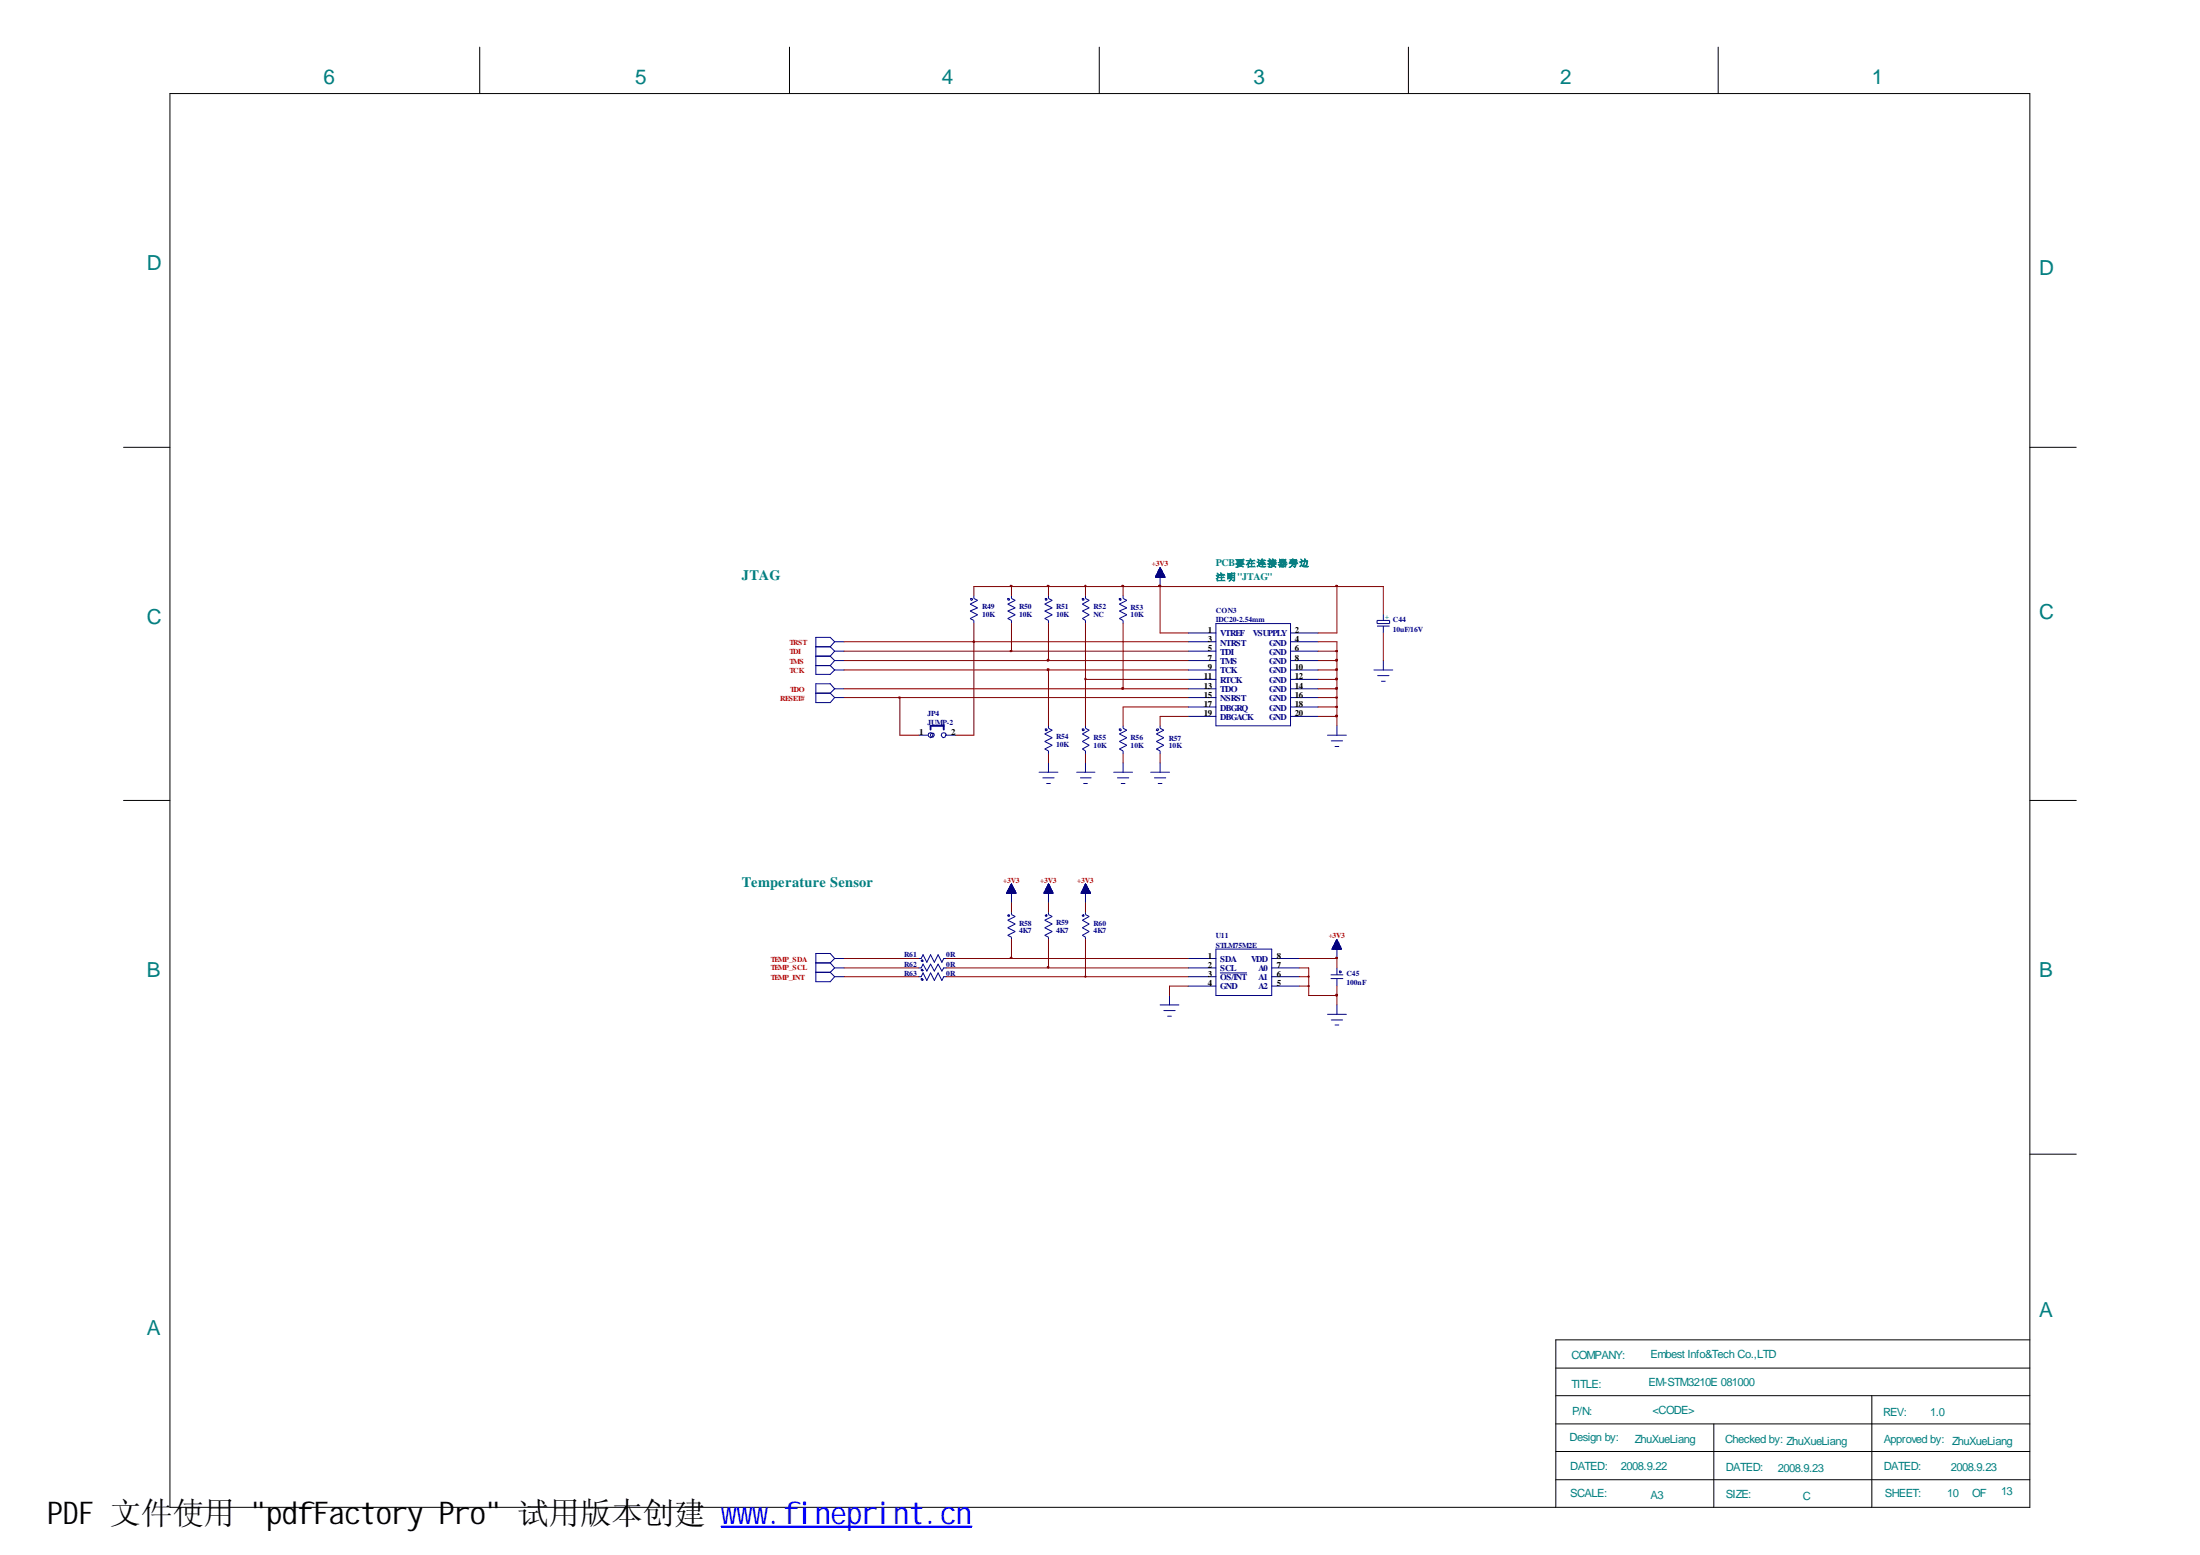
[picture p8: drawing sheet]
<svg xmlns="http://www.w3.org/2000/svg" width="297mm" height="210mm" viewBox="0 0 297 210" stroke-linecap="round" stroke-linejoin="round" font-family="sans-serif">
<g fill="none" stroke="#000080" stroke-width=".14">
<path d="M156 77.8h1.2M156 77.9v-.2h1.2v.2M156.1 77.7h1M156.1 77.9v-.3h1v.3M156.2 77.4h.9v.5M156.3 77.3h.7v.6M156.3 77.2v.7M156.4 77.2h.6M156.4 77.1h.5M156.4 77.9v-.8h.5v.8M156.5 77h.3M156.5 77.9v-1h.3v1"/>
<path d="M156.5 76.8h.2v1.1M156.5 76.7v1.2M156.6 76.6v2.6M156.6 76.6l-.6 1.3M156.6 76.6l.7 1.3h-1.3M156.6 76.7h.1M157.1 77.5h-.9v.4M110.2 93.6h1.9M110.2 89.8h1.9M110.2 88.6h1.9M110.2 87.3h1.9M112.1 93.6l.6 .6"/>
<path d="M112.1 89.8l.6 .6M112.1 88.6l.6 .6M112.1 87.3l.6 .6M112.7 86.6h1.3M112.7 87.9h1.3M112.7 89.2h1.3M112.7 90.4h1.3M112.7 93h1.3M112.7 94.2h1.3M112.7 93l-.6 .6M112.7 86.6l-.6-.6h-1.9v5h1.9l.6-.6M112.7 93l-.6-.7h-1.9v2.5h1.9l.6-.6"/>
<path d="M112.7 89.2l-.6 .6M112.7 87.9l-.6 .7M112.7 86.6l-.6 .7M124 99.2h1.2M125.4 99l.2-.1 .3 .1 .1 .2-.2 .3-.2 .1-.2-.2-.1-.2zM125.6 99.1l.5-.1 .1 .2-.2 .3h-.3zM127.2 99l.2-.1 .3 .1 .1 .2h-.1l-.1 .3-.3 .1-.1-.2-.1-.2zM127.8 99.2h1.2M131.1 80.8h.1l.1 .2h-.2zM131.5 80.4v.4l.5 .2-1 .5 1 .6-1 .4 1 .5-1 .5 .5 .2v.5M136.1 80.8h.1l.1 .2h-.1h-.1zM136.6 80.4v.4l.5 .2-1 .5 1 .6-1 .4 1 .5-1 .5 .5 .2v.5"/>
<path d="M141.1 80.8h.2l.1 .2h-.2zM141.1 98.4h.2l.1 .2-.2 .1zM141.6 80.4v.4l.5 .2-1 .5 1 .6-1 .4 1 .5-1 .5 .5 .2v.5M141.6 98v.3l.5 .3-1 .5 1 .5-1 .5 1 .5-1 .5 .5 .3v.4M146.1 98.4h.2l.1 .2-.2 .1zM146.1 80.8h.2l.1 .2h-.2zM146.6 80.4v.4l.5 .2-1 .5 1 .6-1 .4 1 .5-1 .5 .5 .2v.5M146.6 98v.3l.5 .3-1 .5 1 .5-1 .5 1 .5-1 .5 .5 .3v.4M151.1 98.4l.3 .1-.1 .2-.2-.1zM151.1 80.8h.2l.1 .2h-.1h-.2zM151.6 98v.3l.5 .3-1 .5 1 .5-1 .5 1 .5-1 .5 .5 .3v.4M151.6 80.4v.4l.5 .2-1 .5 1 .6-1 .4 1 .5-1 .5 .5 .2v.5"/>
<path d="M156.2 98.4l.3 .1-.2 .2-.2-.1zM156.6 98v.3l.5 .3-1 .5 1 .5-1 .5 1 .5-1 .5 .5 .3v.4M160.4 85.4h3.8M160.4 86.6h3.8M160.4 87.9h3.8M160.4 89.2h3.8M160.4 90.4h3.8M160.4 91.7h3.8M160.4 93h3.8M160.4 94.2h3.8M160.4 95.4h3.8M160.4 96.7h3.8"/>
<path d="M164.2 84.2h10v13.8h-10zM174.2 85.4h3.8M174.2 86.6h3.8M174.2 87.9h3.8M174.2 89.2h3.8M174.2 90.4h3.8M174.2 91.7h3.8M174.2 93h3.8M174.2 94.2h3.8M174.2 95.4h3.8M174.2 96.7h3.8M179.2 99.2h2.6"/>
<path d="M180.5 98v1.2M185.5 90.4h2.5M185.9 83.7h1.7v.5h-1.7zM185.9 84.5h1.7M186 91.2h1.5M186.5 92h.5M186.8 82.9v.8M186.8 84.5v.9M186.8 89.2v1.2M136.2 120h.7v.6M136.3 119.8h.5v.8M136.4 119.6h.3v1"/>
<path d="M136.5 119.5h.2v1.1M136.6 119.3v2.5M136.6 119.3l-.7 1.3h1.3M136.6 119.3l.6 1.3M136.6 119.4h-.1v1.2M136.7 119.6h-.3v1M136.7 119.7h-.4v.9M136.8 119.9h-.6v.7M140.3 104.2h2.5M140.8 105h1.5M141.2 120h.7v.6M141.2 119.9v.7"/>
<path d="M141.3 105.8h.5M141.3 119.9h.6M141.4 119.7h.4M141.5 119.6h.2v1M141.5 119.5h.1M141.5 119.4v1.2M141.6 103v1.2M141.6 119.3v2.5M141.6 119.4v1.2M141.6 119.3l-.6 1.3M141.6 119.3l.6 1.3M141.7 119.6h-.3v1"/>
<path d="M145.4 104.2h2.4M145.9 105h1.4M146.2 120h.8M146.3 105.8h.5M146.3 119.9h.6v.7M146.4 119.7h.4M146.5 119.6h.2v1M146.5 119.5h.1M146.5 119.4v1.2M146.6 103v1.2M146.6 119.3v2.5M146.6 119.3l.6 1.3h-1.2z"/>
<path d="M146.6 119.4v1.2M146.7 119.6h-.3v1M150.4 104.2h2.5M150.9 105h1.5M151.4 105.8h.5M151.6 103v1.2M155.4 104.2h2.5M155.9 105h1.5M156.4 105.8h.5M156.6 103v1.2M179.7 100h1.6M180.3 100.8h.5"/>
<path d="M110.2 130h1.9M110.2 131.2h1.9M112.1 130l.6 .7M112.1 131.2l.6 .6M112.7 129.4h1.3M112.7 130.7h1.3M112.7 131.8h1.3M112.7 129.4l-.6-.7h-1.9v3.8h1.9l.6-.7M112.7 129.4l-.6 .6M112.7 130.7l-.6 .5M124 129.4h.4l.2-.5 .5 1 .5-1 .6 1 .5-1 .5 1 .2-.5h.4M124 130.7h.4l.2-.6 .5 1 .5-1 .6 1 .5-1 .5 1 .2-.4h.4"/>
<path d="M124 131.8h.4l.2-.5 .5 1 .5-1 .6 1 .5-1 .5 1 .2-.5h.4M124.4 129.6h.1l.1 .1-.1 .1zM124.4 130.9l.1-.1 .1 .2-.1 .1zM124.4 132.1h.1l.1 .2h-.1h-.1zM136 120.5h1.2v.1M136.1 123.5h.1l.1 .1-.1 .1zM136.1 120.3h1M136.1 120.6v-.4h1v.4M136.1 120.2h.9v.4M136.6 123.1v.4l.5 .2-1 .5 1 .5-1 .5 1 .5-1 .6 .5 .2v.3M137 120.1h-.9v.5M137.1 120.4h-1.1v.2"/>
<path d="M141 120.6h1.2M141 120.5h1.2v.1M141 120.4v.2M141.1 120.4h1.1M141.1 123.5h.2l.1 .1-.2 .1zM141.1 120.2h1v.4M141.1 120.6v-.4h.9v.4M141.1 120.1h.9M141.3 120.6v-.8h.5v.8M141.6 123.1v.4l.5 .2-1 .5 1 .5-1 .5 1 .5-1 .6 .5 .2v.3M142.1 120.3h-1v.3M146 120.5h1.2"/>
<path d="M146 120.4h1.2M146 120.6v-.3h1.2v.3M146.1 123.5h.2l.1 .1-.2 .1zM146.1 120.6v-.4h1v.4M146.2 120.2h.8M146.2 120.6v-.5h.8v.5M146.3 120.6v-.8h.5v.8M146.6 123.1v.4l.5 .2-1 .5 1 .5-1 .5 1 .5-1 .6 .5 .2v.3M156.6 135.7h2.6M157.1 136.4h1.6M157.6 137.2h.6M157.9 134.4v1.3"/>
<path d="M160.4 129.4h3.8M160.4 130.7h3.8M160.4 131.8h3.8M160.4 133.1h3.8M164.2 128.1h7.5v6.3h-7.5zM164.8 131.3h3.5M171.7 129.4h3.7M171.7 130.7h3.7M171.7 131.8h3.7M171.7 133.1h3.7M179.2 136.9h2.6M179.7 132.1h1.7"/>
<path d="M179.7 131.6h1.7M179.7 137.7h1.6M179.9 128h1.2v.1M180 127.9h1M180 128.1v-.3h1v.3M180.1 127.7h.8v.4M180.2 127.5h.6v.6M180.3 138.4h.5M180.3 127.4h.5M180.3 128.1v-.8h.5v.8M180.3 127.2h.4v.9M180.3 127.1h.3"/>
<path d="M180.3 127v1.1M180.4 127h.2v1.1M180.5 126.8v2.6M180.5 130.7v.9M180.5 132.1v1M180.5 135.7v1.2M180.5 126.8l-.7 1.3h1.3M180.5 126.8l.6 1.3M180.5 126.9h-.1v1.2M180.8 127.4h-.6v.7M180.8 131.1h.2l.1 .1-.2 .1zM180.8 127.6h-.7v.5"/>
<path d="M181 127.9h-1.1v.2"/>
</g>
<path d="M125.6 98.5v-.5h1.8v.5" fill="none" stroke="#000080" stroke-width=".25"/>
<g fill="none" stroke="#800000" stroke-width=".14">
<path d="M136.6 79.2v1.2M141.6 79.2v1.2M146.6 79.2v1.2M151.6 79.2v1.2M156.6 79.2v6.2h3.8M180.5 79.2v6.2h-2.5M114 93h46.4M114 90.4h46.4M114 89.2h46.4M114 86.6h46.4M114 87.9h46.4M114 94.2h46.4"/>
<path d="M121.5 94.2v5h2.5M131.5 80.4v-1.2h55.3v3.7M131.5 84.2v15h-2.5M136.6 84.2v3.7M141.6 84.2v5M141.6 90.4v7.6M146.6 84.2v13.8M146.6 91.7h13.8M151.6 84.2v8.8M160.4 95.4h-8.8v2.6M160.4 96.7h-3.8v1.3M178 91.7h2.5"/>
<path d="M178 95.4h2.5M178 96.7h2.5M178 86.6h2.5v11.4M178 93h2.5M178 90.4h2.5M178 89.2h2.5M178 87.9h2.5M178 94.2h2.5M186.8 85.4v3.8M141.6 101.8v1.2M146.6 101.8v1.2M151.6 101.8v1.2"/>
<path d="M156.6 101.8v1.2M114 130.7h10M114 131.8h10M114 129.4h10M127.8 130.7h32.6M127.8 131.8h32.6M127.8 129.4h32.6M136.6 121.8v1.3M136.6 126.8v2.6M141.6 121.8v1.3M141.6 126.8v3.9M146.6 121.8v1.3"/>
<path d="M146.6 126.8v5M160.4 133.1h-2.5v1.3M175.4 130.7h1.3v3.7h3.8M175.4 131.8h1.3M175.4 129.4h5.1v1.3M175.4 133.1h1.3M180.5 133.1v2.6"/>
</g>
<g fill="#800000" stroke="#800000" stroke-width=".14">
<path d="M141.4 130.5l.2 .1-.1 .1z" fill-rule="evenodd"/>
<path d="M146.5 131.8h.1v.1z" fill-rule="evenodd"/>
<path d="M136.4 129.2l.3 .1-.2 .1z" fill-rule="evenodd"/>
<path d="M146.5 91.5l.1 .1v.2z" fill-rule="evenodd"/>
<path d="M136.4 79l.3 .1-.2 .1z" fill-rule="evenodd"/>
<path d="M141.4 79l.2 .1-.1 .1z" fill-rule="evenodd"/>
<path d="M146.5 79l.1 .1v.1z" fill-rule="evenodd"/>
<path d="M180.4 79l.2 .1-.2 .1z" fill-rule="evenodd"/>
<path d="M151.5 79l.2 .1-.1 .1z" fill-rule="evenodd"/>
<path d="M156.5 79l.2 .1-.2 .1z" fill-rule="evenodd"/>
<path d="M180.4 134.2h.1v.2h-.1z" fill-rule="evenodd"/>
<path d="M176.6 133l.2 .1-.1 .1z" fill-rule="evenodd"/>
<path d="M176.6 131.8h.2l-.1 .1z" fill-rule="evenodd"/>
<path d="M151.5 92.8h.2v.2h-.2z" fill-rule="evenodd"/>
<path d="M141.4 90.3h.2v.2h-.2z" fill-rule="evenodd"/>
<path d="M141.4 89h.2v.2h-.2z" fill-rule="evenodd"/>
<path d="M131.4 86.6h.2l-.1 .1z" fill-rule="evenodd"/>
<path d="M136.4 87.8l.3 .1-.2 .1z" fill-rule="evenodd"/>
<path d="M121.3 94.1l.3 .1h-.2z" fill-rule="evenodd"/>
<path d="M180.4 129.2l.2 .1-.2 .1z" fill-rule="evenodd"/>
<path d="M180.4 94.1l.2 .1h-.2z" fill-rule="evenodd"/>
<path d="M180.4 89h.1v.2h-.1z" fill-rule="evenodd"/>
<path d="M180.4 90.3h.1v.2h-.1z" fill-rule="evenodd"/>
<path d="M180.4 95.4h.2l-.2 .1z" fill-rule="evenodd"/>
<path d="M180.4 91.5h.1v.2h-.1z" fill-rule="evenodd"/>
<path d="M180.4 92.8h.1v.2h-.1z" fill-rule="evenodd"/>
<path d="M180.4 96.5h.1v.2h-.1z" fill-rule="evenodd"/>
<path d="M180.4 87.8l.2 .1-.2 .1z" fill-rule="evenodd"/>
<path d="M156.5 79l.2 .1-.2 .1z" fill-rule="evenodd"/>
<path d="M131.4 86.6h.2l-.1 .1z" fill-rule="evenodd"/>
</g>
<g fill="none" stroke="#000" stroke-width=".14">
<path d="M22.9 12.6h251.2v190.9h-251.2zM64.8 6.4v6.2M106.6 6.4v6.2M148.4 6.4v6.2M190.2 6.4v6.2M232 6.4v6.2M16.7 60.4h6.2M274.1 60.4h6.2M16.7 108h6.2M274.1 108h6.2M274.1 155.8h6.2M210.1 195.9h64"/>
<path d="M210.1 199.7h64M210.1 184.7h64M210.1 188.4h64M210.1 192.2h64M231.4 192.2v11.3M252.7 188.4v15.1M274.1 180.9h-64v22.6"/>
</g>
<path d="M97.4 206h33.8" fill="none" stroke="#00f" stroke-width=".18"/>
<path d="M97.4 206.1h33.8" fill="none" stroke="#00f" stroke-width=".17"/>
<text font-size="4.2" x="6.3" y="205.7">PDF 文件使用 &quot;pdfFactory Pro&quot; 试用版本创建 www.fineprint.cn</text>
<g font-size="2.8" fill="#008080">
<text x="43.7" y="11.4">6</text>
<text x="85.8" y="11.4">5</text>
<text x="127.2" y="11.4">4</text>
<text x="169.2" y="11.4">3</text>
<text x="210.7" y="11.4">2</text>
<text x="252.7" y="11.4">1</text>
<text x="19.8" y="36.5">D</text>
<text x="275.3" y="37.1">D</text>
<text x="275.3" y="83.6">C</text>
<text x="19.8" y="84.3">C</text>
<text x="19.8" y="131.9">B</text>
<text x="275.3" y="131.9">B</text>
<text x="275.3" y="177.7">A</text>
<text x="19.8" y="180.3">A</text>
</g>
<g font-size="1.9" fill="#008080">
<text x="100.2" y="78.3">JTAG</text>
<text x="100.2" y="119.7">Temperature Sensor</text>
</g>
<g font-size="1.5" fill="#008080">
<text x="212.2" y="183.4">COMPANY:</text>
<text x="222.8" y="183.3">Embest Info&amp;Tech Co.,LTD</text>
<text x="212.2" y="187.3">TITLE:</text>
<text x="212.3" y="191">P/N:</text>
<text x="222.6" y="187.1">EM-STM3210E 081000</text>
<text x="223.1" y="190.9">&lt;CODE&gt;</text>
<text x="254.3" y="191.2">REV:</text>
<text x="260.6" y="191.2">1.0</text>
<text x="211.9" y="194.5">Design by:</text>
<text x="220.7" y="194.7">ZhuXueLiang</text>
<text x="232.9" y="194.7">Checked by: ZhuXueLiang</text>
<text x="254.3" y="194.8">Approved by: ZhuXueLiang</text>
<text x="212" y="202.1">SCALE:</text>
<text x="212" y="198.5">DATED:</text>
<text x="218.9" y="198.5">2008.9.22</text>
<text x="222.8" y="202.4">A3</text>
<text x="233" y="202.2">SIZE:</text>
<text x="233" y="198.6">DATED:</text>
<text x="240" y="198.7">2008.9.23</text>
<text x="243.4" y="202.5">C</text>
<text x="254.3" y="198.5">DATED:</text>
<text x="254.5" y="202.1">SHEET:</text>
<text x="262.9" y="202">10</text>
<text x="263.4" y="198.6">2008.9.23</text>
<text x="266.3" y="202">OF</text>
<text x="270.2" y="201.9">13</text>
</g>
<text font-size="1.4" fill="#008080" x="164.2" y="76.5">PCB要在连接器旁边</text>
<text font-size="1.3" fill="#008080" x="164.2" y="78.3">注明&quot;JTAG&quot;</text>
<g font-size="1.2">
<text x="163.1" y="85.4">1</text>
<text x="163.1" y="86.6">3</text>
<text x="163.1" y="87.9">5</text>
<text x="163.1" y="89.2">7</text>
<text x="174.8" y="85.4">2</text>
<text x="174.8" y="86.6">4</text>
<text x="174.8" y="87.9">6</text>
<text x="174.8" y="89.2">8</text>
<text x="162.6" y="91.7">11</text>
<text x="162.6" y="93">13</text>
<text x="162.6" y="94.2">15</text>
<text x="162.6" y="95.4">17</text>
<text x="163.1" y="90.4">9</text>
<text x="174.8" y="90.4">10</text>
<text x="174.8" y="91.7">12</text>
<text x="174.8" y="93">14</text>
<text x="174.8" y="94.2">16</text>
<text x="174.8" y="95.4">18</text>
<text x="124.1" y="99.2">1</text>
<text x="128.4" y="99.2">2</text>
<text x="162.6" y="96.7">19</text>
<text x="174.8" y="96.7">20</text>
<text x="163.1" y="129.4">1</text>
<text x="163.1" y="130.7">2</text>
<text x="163.1" y="131.8">3</text>
<text x="172.4" y="131.8">6</text>
<text x="172.4" y="130.7">7</text>
<text x="172.4" y="129.4">8</text>
<text x="163.1" y="133.1">4</text>
<text x="172.4" y="133.1">5</text>
</g>
<g font-size="1.2" fill="#000080">
<text x="164.8" y="85.9">VTREF</text>
<text x="164.8" y="87.1">NTRST</text>
<text x="164.8" y="88.4">TDI</text>
<text x="164.8" y="89.6">TMS</text>
<text x="169.2" y="85.9">VSUPPLY</text>
<text x="171.4" y="87.1">GND</text>
<text x="171.4" y="88.4">GND</text>
<text x="171.4" y="89.6">GND</text>
<text x="164.8" y="90.9">TCK</text>
<text x="164.8" y="92.1">RTCK</text>
<text x="164.8" y="93.4">TDO</text>
<text x="164.8" y="94.7">NSRST</text>
<text x="164.8" y="95.9">DBGRQ</text>
<text x="171.4" y="90.9">GND</text>
<text x="171.4" y="92.1">GND</text>
<text x="171.4" y="93.4">GND</text>
<text x="171.4" y="94.7">GND</text>
<text x="171.4" y="95.9">GND</text>
<text x="164.8" y="97.2">DBGACK</text>
<text x="171.4" y="97.2">GND</text>
<text x="164.8" y="129.8">SDA</text>
<text x="164.8" y="131.1">SCL</text>
<text x="168.9" y="129.8">VDD</text>
<text x="169.9" y="131.1">A0</text>
<text x="164.8" y="132.3">OS/INT</text>
<text x="164.8" y="133.5">GND</text>
<text x="169.9" y="133.5">A2</text>
<text x="169.9" y="132.3">A1</text>
</g>
<g font-size="1" fill="#f00">
<text x="155.5" y="76.4">+3V3</text>
<text x="106.6" y="89.6">TMS</text>
<text x="106.6" y="88.3">TDI</text>
<text x="106.6" y="87.1">TRST</text>
<text x="105.3" y="94.7">RESET#</text>
<text x="106.6" y="90.9">TCK</text>
<text x="106.7" y="93.4">TDO</text>
<text x="135.5" y="119.1">+3V3</text>
<text x="140.5" y="119.1">+3V3</text>
<text x="145.5" y="119.1">+3V3</text>
<text x="104.1" y="129.8">TEMP_SDA</text>
<text x="104.1" y="131">TEMP_SCL</text>
<text x="179.4" y="126.7">+3V3</text>
<text x="104.1" y="132.3">TEMP_INT</text>
</g>
<g font-size="1" fill="#000080">
<text x="132.6" y="82.2">R49</text>
<text x="132.6" y="83.2">10K</text>
<text x="137.6" y="82.2">R50</text>
<text x="137.6" y="83.2">10K</text>
<text x="142.6" y="82.2">R51</text>
<text x="142.6" y="83.2">10K</text>
<text x="147.7" y="82.2">R52</text>
<text x="147.7" y="83.2">NC</text>
<text x="152.7" y="82.3">R53</text>
<text x="152.7" y="83.3">10K</text>
<text x="164.2" y="82.7">CON3</text>
<text x="164.2" y="84">IDC20-2.54mm</text>
<text x="188" y="84">C44</text>
<text x="188" y="85.3">10uF/16V</text>
<text x="125.2" y="96.6">JP4</text>
<text x="125.2" y="97.8">JUMP-2</text>
<text x="142.6" y="99.8">R54</text>
<text x="142.6" y="100.8">10K</text>
<text x="147.7" y="99.9">R55</text>
<text x="147.7" y="100.9">10K</text>
<text x="152.7" y="99.9">R56</text>
<text x="152.7" y="100.9">10K</text>
<text x="157.8" y="100">R57</text>
<text x="157.8" y="101">10K</text>
<text x="137.6" y="125">R58</text>
<text x="137.6" y="126">4K7</text>
<text x="142.6" y="124.9">R59</text>
<text x="142.6" y="125.9">4K7</text>
<text x="147.7" y="125">R60</text>
<text x="147.7" y="126">4K7</text>
<text x="122.1" y="129.2">R61</text>
<text x="122.1" y="130.5">R62</text>
<text x="122.1" y="131.8">R63</text>
<text x="127.8" y="129.2">0R</text>
<text x="127.8" y="130.5">0R</text>
<text x="127.8" y="131.8">0R</text>
<text x="164.2" y="126.7">U11</text>
<text x="164.2" y="127.9">STLM75M2E</text>
<text x="181.8" y="131.8">C45</text>
<text x="181.8" y="133">100nF</text>
</g>
<text font-size=".9" fill="#008080" x="187" y="83.5">+</text>
</svg>
